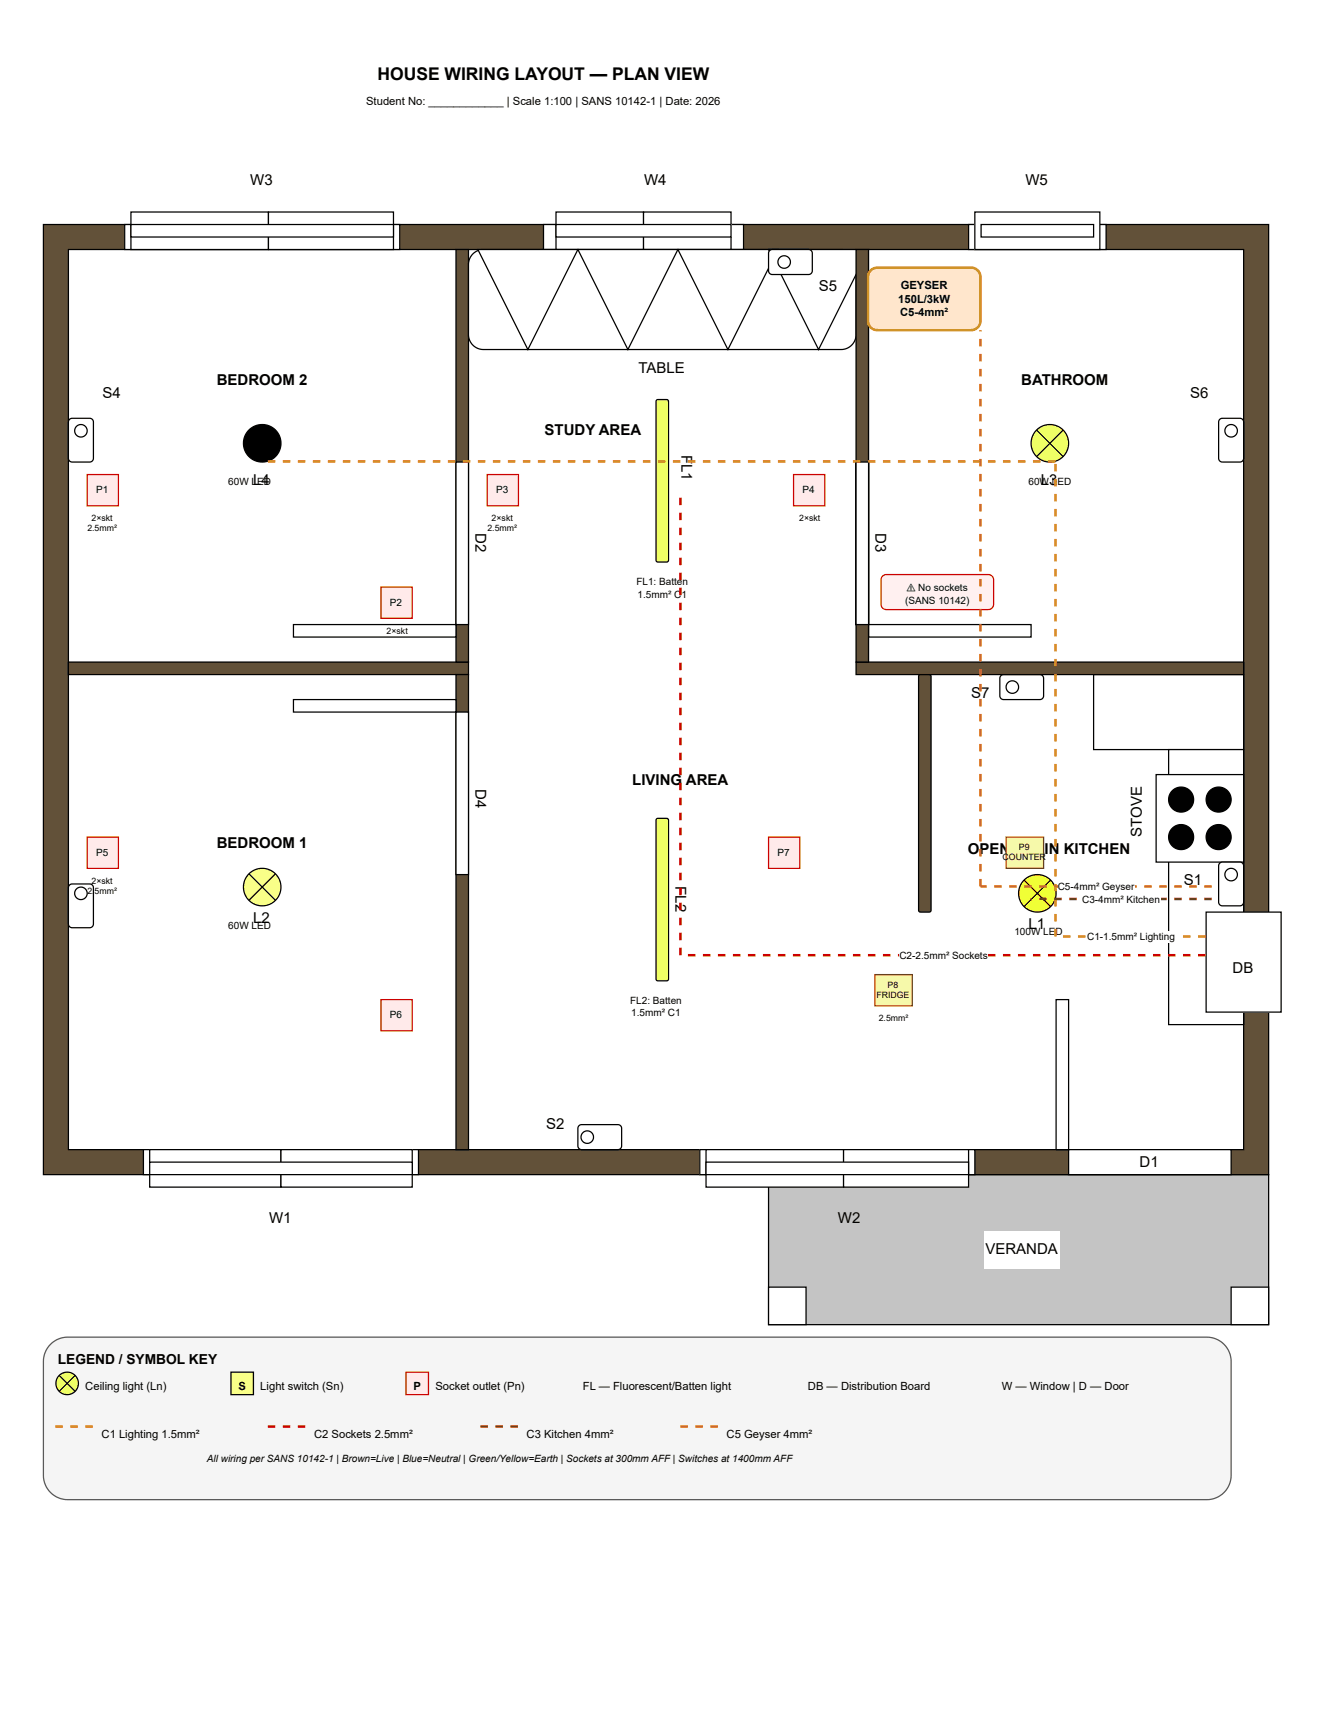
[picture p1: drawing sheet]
<svg xmlns="http://www.w3.org/2000/svg" width="216mm" height="279mm" viewBox="0 0 216 279" stroke-linecap="round" stroke-linejoin="round" font-family="sans-serif">
<path d="M125.4 191.7h81.6v24.5h-81.6z" fill="#c4c4c4"/>
<path d="M125.4 191.7h81.6v24.5h-81.6z" fill="none" stroke="#000" stroke-width=".2"/>
<path d="M7.1 36.6h199.9v155.1h-199.9z" fill="#625139"/>
<path d="M7.1 36.6h199.9v155.1h-199.9z" fill="none" stroke="#000" stroke-width=".2"/>
<path d="M11.2 40.7h191.7v146.9h-191.7z" fill="#fff"/>
<path d="M11.2 40.7h191.7v146.9h-191.7z" fill="none" stroke="#000" stroke-width=".2"/>
<path d="M11.2 108.1h65.3v2h-65.3z" fill="#625139"/>
<path d="M11.2 108.1h65.3v2h-65.3z" fill="none" stroke="#000" stroke-width=".2"/>
<path d="M74.4 40.7h2.1v67.4h-2.1z" fill="#625139"/>
<path d="M74.4 40.7h2.1v67.4h-2.1z" fill="none" stroke="#000" stroke-width=".2"/>
<path d="M74.4 110.1h2.1v77.5h-2.1z" fill="#625139"/>
<path d="M74.4 110.1h2.1v77.5h-2.1z" fill="none" stroke="#000" stroke-width=".2"/>
<circle cx="171.3" cy="72.3" r="3.1" fill="#efff65"/>
<g fill="none" stroke="#000" stroke-width=".2">
<path d="M169.2 70.2l4.3 4.3M173.5 70.2l-4.3 4.3"/>
<circle cx="171.3" cy="72.3" r="3.1"/>
</g>
<circle cx="42.8" cy="72.3" r="3.1" fill="#000"/>
<g fill="none" stroke="#010101" stroke-width=".2">
<path d="M40.6 70.2l4.4 4.3M45 70.2l-4.4 4.3"/>
<circle cx="42.8" cy="72.3" r="3.1"/>
</g>
<circle cx="42.8" cy="144.8" r="3.1" fill="#f6ff88"/>
<g fill="none" stroke="#000" stroke-width=".2">
<path d="M40.6 142.6l4.4 4.3M45 142.6l-4.4 4.3"/>
<circle cx="42.8" cy="144.8" r="3.1"/>
</g>
<path d="M158.1 36.6h22.4v4.1h-22.4z" fill="#fff"/>
<path d="M158.1 36.6h22.4v4.1h-22.4zM160.3 36.6v4.1M178.3 36.6v4.1" fill="none" stroke="#000" stroke-width=".2"/>
<path d="M20.3 36.6h44.9v4.1h-44.9z" fill="#fff"/>
<path d="M20.3 36.6h44.9v4.1h-44.9zM24.8 36.6v4.1M60.7 36.6v4.1" fill="none" stroke="#000" stroke-width=".2"/>
<path d="M88.7 36.6h32.6v4.1h-32.6z" fill="#fff"/>
<path d="M88.7 36.6h32.6v4.1h-32.6zM92 36.6v4.1M118.1 36.6v4.1" fill="none" stroke="#000" stroke-width=".2"/>
<path d="M23.4 187.6h44.9v4.1h-44.9z" fill="#fff"/>
<path d="M23.4 187.6h44.9v4.1h-44.9zM27.9 187.6v4.1M63.8 187.6v4.1" fill="none" stroke="#000" stroke-width=".2"/>
<path d="M114.2 187.6h44.9v4.1h-44.9z" fill="#fff"/>
<path d="M114.2 187.6h44.9v4.1h-44.9zM118.7 187.6v4.1M154.6 187.6v4.1" fill="none" stroke="#000" stroke-width=".2"/>
<path d="M21.4 34.6h22.4v6.1h-22.4z" fill="#fff"/>
<path d="M21.4 34.6h22.4v6.1h-22.4z" fill="none" stroke="#000" stroke-width=".2"/>
<path d="M43.8 34.6h20.4v6.1h-20.4z" fill="#fff"/>
<path d="M43.8 34.6h20.4v6.1h-20.4z" fill="none" stroke="#000" stroke-width=".2"/>
<path d="M90.7 34.6h14.3v6.1h-14.3z" fill="#fff"/>
<path d="M90.7 34.6h14.3v6.1h-14.3z" fill="none" stroke="#000" stroke-width=".2"/>
<path d="M105 34.6h14.3v6.1h-14.3z" fill="#fff"/>
<path d="M105 34.6h14.3v6.1h-14.3z" fill="none" stroke="#000" stroke-width=".2"/>
<path d="M159.1 34.6h20.4v6.1h-20.4z" fill="#fff"/>
<path d="M159.1 34.6h20.4v6.1h-20.4z" fill="none" stroke="#000" stroke-width=".2"/>
<path d="M24.4 187.6h21.4v6.1h-21.4z" fill="#fff"/>
<path d="M24.4 187.6h21.4v6.1h-21.4z" fill="none" stroke="#000" stroke-width=".2"/>
<path d="M45.8 187.6h21.5v6.1h-21.5z" fill="#fff"/>
<path d="M45.8 187.6h21.5v6.1h-21.5z" fill="none" stroke="#000" stroke-width=".2"/>
<path d="M115.2 187.6h22.5v6.1h-22.5z" fill="#fff"/>
<path d="M115.2 187.6h22.5v6.1h-22.5z" fill="none" stroke="#000" stroke-width=".2"/>
<path d="M137.7 187.6h20.4v6.1h-20.4z" fill="#fff"/>
<path d="M137.7 187.6h20.4v6.1h-20.4z" fill="none" stroke="#000" stroke-width=".2"/>
<path d="M174.4 187.6h26.5v4.1h-26.5z" fill="#fff"/>
<path d="M174.4 187.6h26.5v4.1h-26.5z" fill="none" stroke="#000" stroke-width=".2"/>
<path d="M139.7 75.4h2v26.5h-2z" fill="#fff"/>
<path d="M139.7 75.4h2v26.5h-2z" fill="none" stroke="#000" stroke-width=".2"/>
<path d="M74.4 75.4h2.1v26.5h-2.1z" fill="#fff"/>
<path d="M74.4 75.4h2.1v26.5h-2.1z" fill="none" stroke="#000" stroke-width=".2"/>
<path d="M178.5 110.1h24.4v12.2h-24.4z" fill="#fff"/>
<path d="M178.5 110.1h24.4v12.2h-24.4z" fill="none" stroke="#000" stroke-width=".2"/>
<path d="M190.7 122.3h12.2v44.9h-12.2z" fill="#fff"/>
<path d="M190.7 122.3h12.2v44.9h-12.2z" fill="none" stroke="#000" stroke-width=".2"/>
<path d="M196.8 148.9h12.3v16.3h-12.3z" fill="#fff"/>
<path d="M196.8 148.9h12.3v16.3h-12.3z" fill="none" stroke="#000" stroke-width=".2"/>
<path d="M188.7 126.4h14.2v14.3h-14.2z" fill="#fff"/>
<path d="M188.7 126.4h14.2v14.3h-14.2z" fill="none" stroke="#000" stroke-width=".2"/>
<circle cx="198.9" cy="130.5" r="2.04" fill="#010101"/>
<circle cx="198.9" cy="130.5" r="2.04" fill="none" stroke="#000" stroke-width=".2"/>
<circle cx="198.9" cy="136.6" r="2.04" fill="#010101"/>
<circle cx="198.9" cy="136.6" r="2.04" fill="none" stroke="#000" stroke-width=".2"/>
<circle cx="192.7" cy="130.5" r="2.04" fill="#010101"/>
<circle cx="192.7" cy="130.5" r="2.04" fill="none" stroke="#000" stroke-width=".2"/>
<circle cx="192.7" cy="136.6" r="2.04" fill="#010101"/>
<circle cx="192.7" cy="136.6" r="2.04" fill="none" stroke="#000" stroke-width=".2"/>
<path d="M74.4 116.2h2.1v26.5h-2.1z" fill="#fff"/>
<path d="M74.4 116.2h2.1v26.5h-2.1z" fill="none" stroke="#000" stroke-width=".2"/>
<path d="M139.7 75.4h2v26.5h-2z" fill="#fff"/>
<path d="M139.7 75.4h2v26.5h-2z" fill="none" stroke="#000" stroke-width=".2"/>
<path d="M107.1 65.3l1.7-.1 .2 .1 .1 .2v25.9l-.1 .2-.2 .1h-1.4l-.3-.1v-.2v-25.9z" fill="#efff65"/>
<path d="M107.1 65.3l1.7-.1 .2 .1 .1 .2v25.9l-.1 .2-.2 .1h-1.4l-.3-.1v-.2v-25.9z" fill="none" stroke="#000" stroke-width=".2"/>
<path d="M107.1 133.6h1.7h.2l.1 .3v25.9l-.1 .2-.2 .1h-1.4l-.3-.1v-.2v-25.9z" fill="#efff65"/>
<path d="M107.1 133.6h1.7h.2l.1 .3v25.9l-.1 .2-.2 .1h-1.4l-.3-.1v-.2v-25.9z" fill="none" stroke="#000" stroke-width=".2"/>
<path d="M150 110.2l1.6-.1 .3 .1v.2v38.1v.3l-.3 .1h-1.4l-.2-.1-.1-.3v-38.1z" fill="#625139"/>
<path d="M150 110.2l1.6-.1 .3 .1v.2v38.1v.3l-.3 .1h-1.4l-.2-.1-.1-.3v-38.1z" fill="none" stroke="#000" stroke-width=".2"/>
<path d="M77.2 41.4l.8-.5 .9-.2h58.4a2.45 2.45 0 0 1 2.4 2.5v11.4a2.45 2.45 0 0 1-2.4 2.4h-58.4a2.45 2.45 0 0 1-2.4-2.4v-11.6l.2-.9z" fill="#fff"/>
<path d="M77.2 41.4l.8-.5 .9-.2h58.4a2.45 2.45 0 0 1 2.4 2.5v11.4a2.45 2.45 0 0 1-2.4 2.4h-58.4a2.45 2.45 0 0 1-2.4-2.4v-11.6l.2-.9z" fill="none" stroke="#000" stroke-width=".2"/>
<path d="M141.7 101.9h26.6v2.1h-26.6z" fill="#fff"/>
<path d="M141.7 101.9h26.6v2.1h-26.6z" fill="none" stroke="#000" stroke-width=".2"/>
<path d="M47.9 101.9h26.5v2.1h-26.5z" fill="#fff"/>
<path d="M47.9 101.9h26.5v2.1h-26.5z" fill="none" stroke="#000" stroke-width=".2"/>
<path d="M47.9 114.2h26.5v2h-26.5z" fill="#fff"/>
<path d="M47.9 114.2h26.5v2h-26.5z" fill="none" stroke="#000" stroke-width=".2"/>
<path d="M172.3 163.1h2.1v24.5h-2.1z" fill="#fff"/>
<path d="M172.3 163.1h2.1v24.5h-2.1z" fill="none" stroke="#000" stroke-width=".2"/>
<path d="M11.3 68.4l.5-.1h2.8a.61 .61 0 0 1 .6 .6v5.9a.61 .61 0 0 1-.6 .6h-2.8a.61 .61 0 0 1-.6-.6v-5.9z" fill="#fff"/>
<path d="M11.3 68.4l.5-.1h2.8a.61 .61 0 0 1 .6 .6v5.9a.61 .61 0 0 1-.6 .6h-2.8a.61 .61 0 0 1-.6-.6v-5.9z" fill="none" stroke="#000" stroke-width=".2"/>
<path d="M11.3 144.4l.5-.1h2.8a.61 .61 0 0 1 .6 .6v5.9a.61 .61 0 0 1-.6 .6h-2.8a.61 .61 0 0 1-.6-.6v-5.9z" fill="#fff"/>
<path d="M11.3 144.4l.5-.1h2.8a.61 .61 0 0 1 .6 .6v5.9a.61 .61 0 0 1-.6 .6h-2.8a.61 .61 0 0 1-.6-.6v-5.9z" fill="none" stroke="#000" stroke-width=".2"/>
<path d="M199 68.4l.5-.1h2.8a.61 .61 0 0 1 .6 .6v5.9a.61 .61 0 0 1-.6 .6h-2.8a.61 .61 0 0 1-.6-.6v-5.9z" fill="#fff"/>
<path d="M199 68.4l.5-.1h2.8a.61 .61 0 0 1 .6 .6v5.9a.61 .61 0 0 1-.6 .6h-2.8a.61 .61 0 0 1-.6-.6v-5.9z" fill="none" stroke="#000" stroke-width=".2"/>
<path d="M163.3 110.3l.5-.2h5.9a.61 .61 0 0 1 .6 .6v2.9a.61 .61 0 0 1-.6 .6h-5.9a.61 .61 0 0 1-.6-.6v-2.9z" fill="#fff"/>
<path d="M163.3 110.3l.5-.2h5.9a.61 .61 0 0 1 .6 .6v2.9a.61 .61 0 0 1-.6 .6h-5.9a.61 .61 0 0 1-.6-.6v-2.9z" fill="none" stroke="#000" stroke-width=".2"/>
<path d="M199 140.9l.5-.2h2.8a.61 .61 0 0 1 .6 .6v5.9a.61 .61 0 0 1-.6 .6h-2.8a.61 .61 0 0 1-.6-.6v-5.9z" fill="#fff"/>
<path d="M199 140.9l.5-.2h2.8a.61 .61 0 0 1 .6 .6v5.9a.61 .61 0 0 1-.6 .6h-2.8a.61 .61 0 0 1-.6-.6v-5.9z" fill="none" stroke="#000" stroke-width=".2"/>
<path d="M94.5 183.7l.4-.2h5.9a.61 .61 0 0 1 .6 .7v2.8a.61 .61 0 0 1-.6 .6h-5.9a.61 .61 0 0 1-.6-.6v-2.8z" fill="#fff"/>
<path d="M94.5 183.7l.4-.2h5.9a.61 .61 0 0 1 .6 .7v2.8a.61 .61 0 0 1-.6 .6h-5.9a.61 .61 0 0 1-.6-.6v-2.8z" fill="none" stroke="#000" stroke-width=".2"/>
<path d="M139.7 108.1h63.2v2h-63.2z" fill="#625139"/>
<path d="M139.7 108.1h63.2v2h-63.2z" fill="none" stroke="#000" stroke-width=".2"/>
<circle cx="169.3" cy="145.8" r="3.1" fill="#f0ff36"/>
<g fill="none" stroke="#010101" stroke-width=".2">
<path d="M167.1 143.6l4.4 4.4M171.5 143.6l-4.4 4.4"/>
<circle cx="169.3" cy="145.8" r="3.1"/>
</g>
<circle cx="13.2" cy="145.8" r="1.02" fill="#fff"/>
<circle cx="13.2" cy="145.8" r="1.02" fill="none" stroke="#000" stroke-width=".2"/>
<circle cx="13.2" cy="70.3" r="1.02" fill="#fff"/>
<circle cx="13.2" cy="70.3" r="1.02" fill="none" stroke="#000" stroke-width=".2"/>
<circle cx="200.9" cy="70.3" r="1.02" fill="#fff"/>
<circle cx="200.9" cy="70.3" r="1.02" fill="none" stroke="#000" stroke-width=".2"/>
<circle cx="200.9" cy="142.7" r="1.02" fill="#fff"/>
<circle cx="200.9" cy="142.7" r="1.02" fill="none" stroke="#000" stroke-width=".2"/>
<circle cx="95.8" cy="185.6" r="1.02" fill="#fff"/>
<circle cx="95.8" cy="185.6" r="1.02" fill="none" stroke="#000" stroke-width=".2"/>
<path d="M78 40.7h16.3l-8.2 16.3z" fill="#fff"/>
<path d="M78 40.7h16.3l-8.2 16.3z" fill="none" stroke="#000" stroke-width=".2"/>
<path d="M94.3 40.7h16.3l-8.1 16.3z" fill="#fff"/>
<path d="M94.3 40.7h16.3l-8.1 16.3z" fill="none" stroke="#000" stroke-width=".2"/>
<path d="M110.6 40.7h16.3l-8.1 16.3z" fill="#fff"/>
<path d="M110.6 40.7h16.3l-8.1 16.3z" fill="none" stroke="#000" stroke-width=".2"/>
<circle cx="130.5" cy="42.8" r="1.02" fill="#fff"/>
<circle cx="130.5" cy="42.8" r="1.02" fill="none" stroke="#000" stroke-width=".2"/>
<circle cx="128" cy="42.8" r="1.02" fill="#fff"/>
<circle cx="128" cy="42.8" r="1.02" fill="none" stroke="#000" stroke-width=".2"/>
<path d="M125.4 40.7h16.3l-8.1 16.3z" fill="#fff"/>
<path d="M125.4 40.7h16.3l-8.1 16.3z" fill="none" stroke="#000" stroke-width=".2"/>
<path d="M125.6 40.9l.4-.2h5.9a.61 .61 0 0 1 .7 .6v2.9a.61 .61 0 0 1-.7 .6h-5.9a.61 .61 0 0 1-.6-.6v-2.9z" fill="#fff"/>
<path d="M125.6 40.9l.4-.2h5.9a.61 .61 0 0 1 .7 .6v2.9a.61 .61 0 0 1-.7 .6h-5.9a.61 .61 0 0 1-.6-.6v-2.9z" fill="none" stroke="#000" stroke-width=".2"/>
<path d="M139.7 40.7h2v67.4h-2z" fill="#625139"/>
<path d="M139.7 40.7h2v67.4h-2z" fill="none" stroke="#000" stroke-width=".2"/>
<circle cx="128" cy="42.8" r="1.02" fill="#fff"/>
<circle cx="128" cy="42.8" r="1.02" fill="none" stroke="#000" stroke-width=".2"/>
<circle cx="165.2" cy="112.1" r="1.02" fill="#fff"/>
<circle cx="165.2" cy="112.1" r="1.02" fill="none" stroke="#000" stroke-width=".2"/>
<path d="M21.4 36.6h42.8v2.1h-42.8z" fill="#fff"/>
<path d="M21.4 36.6h42.8v2.1h-42.8z" fill="none" stroke="#000" stroke-width=".2"/>
<path d="M90.7 36.6h28.6v2.1h-28.6z" fill="#fff"/>
<path d="M90.7 36.6h28.6v2.1h-28.6z" fill="none" stroke="#000" stroke-width=".2"/>
<path d="M160.1 36.6h18.4v2.1h-18.4z" fill="#fff"/>
<path d="M160.1 36.6h18.4v2.1h-18.4z" fill="none" stroke="#000" stroke-width=".2"/>
<path d="M115.2 189.7h42.9v2h-42.9z" fill="#fff"/>
<path d="M115.2 189.7h42.9v2h-42.9z" fill="none" stroke="#000" stroke-width=".2"/>
<path d="M24.4 189.7h42.9v2h-42.9z" fill="#fff"/>
<path d="M24.4 189.7h42.9v2h-42.9z" fill="none" stroke="#000" stroke-width=".2"/>
<path d="M139.7 75.4h2v26.5h-2z" fill="#fff"/>
<path d="M139.7 75.4h2v26.5h-2z" fill="none" stroke="#000" stroke-width=".2"/>
<path d="M125.4 210.1h6.1v6.1h-6.1z" fill="#fff"/>
<path d="M125.4 210.1h6.1v6.1h-6.1z" fill="none" stroke="#000" stroke-width=".2"/>
<path d="M200.9 210.1h6.1v6.1h-6.1z" fill="#fff"/>
<path d="M200.9 210.1h6.1v6.1h-6.1z" fill="none" stroke="#000" stroke-width=".2"/>
<path d="M160.6 200.9h12.3v6.1h-12.3z" fill="#fff"/>
<path d="M14.2 77.4h5.1v5.1h-5.1z" fill="#ffeaea"/>
<path d="M14.2 77.4h5.1v5.1h-5.1z" fill="none" stroke="#c00" stroke-width=".2"/>
<path d="M62.2 95.8h5.1v5.1h-5.1z" fill="#ffeaea"/>
<path d="M62.2 95.8h5.1v5.1h-5.1z" fill="none" stroke="#c00" stroke-width=".2"/>
<path d="M79.5 77.4h5.1v5.1h-5.1z" fill="#ffeaea"/>
<path d="M79.5 77.4h5.1v5.1h-5.1z" fill="none" stroke="#c00" stroke-width=".2"/>
<path d="M129.5 77.4h5.1v5.1h-5.1z" fill="#ffeaea"/>
<path d="M129.5 77.4h5.1v5.1h-5.1z" fill="none" stroke="#c00" stroke-width=".2"/>
<path d="M144 94l.6-.2h16.7a.86 .86 0 0 1 .8 .8v4a.86 .86 0 0 1-.8 .9h-16.7a.86 .86 0 0 1-.8-.9v-4z" fill="#fff0f0"/>
<path d="M144 94l.6-.2h16.7a.86 .86 0 0 1 .8 .8v4a.86 .86 0 0 1-.8 .9h-16.7a.86 .86 0 0 1-.8-.9v-4z" fill="none" stroke="#c00" stroke-width=".2"/>
<path d="M14.2 136.6h5.1v5.1h-5.1z" fill="#ffeaea"/>
<path d="M14.2 136.6h5.1v5.1h-5.1z" fill="none" stroke="#c00" stroke-width=".2"/>
<path d="M62.2 163.1h5.1v5.1h-5.1z" fill="#ffeaea"/>
<path d="M62.2 163.1h5.1v5.1h-5.1z" fill="none" stroke="#c00" stroke-width=".2"/>
<path d="M125.4 136.6h5.1v5.1h-5.1z" fill="#ffeaea"/>
<path d="M125.4 136.6h5.1v5.1h-5.1z" fill="none" stroke="#c00" stroke-width=".2"/>
<path d="M142.8 159.1h6.1v5.1h-6.1z" fill="#fff0aa"/>
<path d="M142.8 159.1h6.1v5.1h-6.1z" fill="none" stroke="#840" stroke-width=".2"/>
<path d="M164.2 136.6h6.1v5.1h-6.1z" fill="#fff0aa"/>
<path d="M164.2 136.6h6.1v5.1h-6.1z" fill="none" stroke="#840" stroke-width=".2"/>
<path d="M142.1 44.1l.5-.3 .6-.1h15.3a1.53 1.53 0 0 1 1.5 1.5v7.2a1.53 1.53 0 0 1-1.5 1.5h-15.3a1.53 1.53 0 0 1-1.6-1.5v-7.3l.2-.6z" fill="#ffe6cc"/>
<path d="M142.1 44.1l.5-.3 .6-.1h15.3a1.53 1.53 0 0 1 1.5 1.5v7.2a1.53 1.53 0 0 1-1.5 1.5h-15.3a1.53 1.53 0 0 1-1.6-1.5v-7.3l.2-.6z" fill="none" stroke="#d79b00" stroke-width=".41"/>
<path d="M195.5 152.6h1.2v.4h-1.2zM193.1 152.6h1.2v.4h-1.2zM190.6 152.6h1.2v.4h-1.2zM188.2 152.6h1.2v.4h-1.2zM185.7 152.6h1.2v.4h-1.2zM183.3 152.6h1.2v.4h-1.2zM180.8 152.6h1.2v.4h-1.2zM178.4 152.6h1.2v.4h-1.2zM175.9 152.6h1.2v.4h-1.2zM173.5 152.6h1.2v.4h-1.2z" fill="#e08000"/>
<path d="M177.3 152h14.5v1.9h-14.5z" fill="#fff"/>
<g fill="#e08000">
<path d="M172 151.6h.4v1.2h-.4zM172 149.2h.4v1.2h-.4zM172 146.7h.4v1.2h-.4zM172 144.3h.4v1.2h-.4zM172 141.8h.4v1.2h-.4zM172 139.4h.4v1.2h-.4zM172 136.9h.4v1.2h-.4zM172 134.5h.4v1.2h-.4zM172 132h.4v1.2h-.4zM172 129.6h.4v1.2h-.4zM172 127.1h.4v1.3h-.4zM172 124.7h.4v1.2h-.4zM172 122.2h.4v1.3h-.4zM172 119.8h.4v1.2h-.4zM172 117.3h.4v1.3h-.4zM172 114.9h.4v1.2h-.4zM172 112.4h.4v1.3h-.4zM172 110h.4v1.2h-.4zM172 107.5h.4v1.3h-.4zM172 105.1h.4v1.2h-.4zM172 102.6h.4v1.3h-.4zM172 100.2h.4v1.2h-.4zM172 97.7h.4v1.3h-.4zM172 95.3h.4v1.2h-.4zM172 92.9h.4v1.2h-.4zM172 90.4h.4v1.2h-.4zM172 88h.4v1.2h-.4zM172 85.5h.4v1.2h-.4zM172 83.1h.4v1.2h-.4zM172 80.6h.4v1.2h-.4zM172 78.2h.4v1.2h-.4zM172 75.7h.4v1.2h-.4z"/>
<path d="M171 75.1h1.2v.4h-1.2zM168.6 75.1h1.2v.4h-1.2zM166.1 75.1h1.2v.4h-1.2zM163.7 75.1h1.2v.4h-1.2zM161.2 75.1h1.2v.4h-1.2zM158.8 75.1h1.2v.4h-1.2zM156.3 75.1h1.3v.4h-1.3zM153.9 75.1h1.2v.4h-1.2zM151.4 75.1h1.3v.4h-1.3zM149 75.1h1.2v.4h-1.2zM146.5 75.1h1.3v.4h-1.3zM144.1 75.1h1.2v.4h-1.2zM141.6 75.1h1.3v.4h-1.3zM139.2 75.1h1.2v.4h-1.2zM136.7 75.1h1.3v.4h-1.3zM134.3 75.1h1.2v.4h-1.2zM131.8 75.1h1.3v.4h-1.3zM129.4 75.1h1.2v.4h-1.2zM126.9 75.1h1.3v.4h-1.3zM124.5 75.1h1.2v.4h-1.2zM122.1 75.1h1.2v.4h-1.2zM119.6 75.1h1.2v.4h-1.2zM117.2 75.1h1.2v.4h-1.2zM114.7 75.1h1.2v.4h-1.2zM112.3 75.1h1.2v.4h-1.2zM109.8 75.1h1.2v.4h-1.2zM107.4 75.1h1.2v.4h-1.2zM104.9 75.1h1.2v.4h-1.2zM102.5 75.1h1.2v.4h-1.2zM100 75.1h1.2v.4h-1.2zM97.6 75.1h1.2v.4h-1.2zM95.1 75.1h1.2v.4h-1.2zM92.7 75.1h1.2v.4h-1.2zM90.2 75.1h1.2v.4h-1.2zM87.8 75.1h1.2v.4h-1.2zM85.3 75.1h1.3v.4h-1.3zM82.9 75.1h1.2v.4h-1.2zM80.4 75.1h1.3v.4h-1.3zM78 75.1h1.2v.4h-1.2zM75.5 75.1h1.3v.4h-1.3zM73.1 75.1h1.2v.4h-1.2zM70.6 75.1h1.3v.4h-1.3zM68.2 75.1h1.2v.4h-1.2zM65.7 75.1h1.3v.4h-1.3zM63.3 75.1h1.2v.4h-1.2zM60.8 75.1h1.3v.4h-1.3zM58.4 75.1h1.2v.4h-1.2zM55.9 75.1h1.3v.4h-1.3zM53.5 75.1h1.2v.4h-1.2zM51.1 75.1h1.2v.4h-1.2zM48.6 75.1h1.2v.4h-1.2zM46.2 75.1h1.2v.4h-1.2zM43.7 75.1h1.2v.4h-1.2z"/>
</g>
<path d="M195.5 155.7h1.2v.4h-1.2zM193.1 155.7h1.2v.4h-1.2zM190.6 155.7h1.2v.4h-1.2zM188.2 155.7h1.2v.4h-1.2zM185.7 155.7h1.2v.4h-1.2zM183.3 155.7h1.2v.4h-1.2zM180.8 155.7h1.2v.4h-1.2zM178.4 155.7h1.2v.4h-1.2zM175.9 155.7h1.2v.4h-1.2zM173.5 155.7h1.2v.4h-1.2zM171 155.7h1.2v.4h-1.2zM168.6 155.7h1.2v.4h-1.2zM166.1 155.7h1.2v.4h-1.2zM163.7 155.7h1.2v.4h-1.2zM161.2 155.7h1.2v.4h-1.2zM158.8 155.7h1.2v.4h-1.2zM156.3 155.7h1.3v.4h-1.3zM153.9 155.7h1.2v.4h-1.2zM151.4 155.7h1.3v.4h-1.3zM149 155.7h1.2v.4h-1.2zM146.5 155.7h1.3v.4h-1.3zM144.1 155.7h1.2v.4h-1.2zM141.6 155.7h1.3v.4h-1.3zM139.2 155.7h1.2v.4h-1.2zM136.7 155.7h1.3v.4h-1.3zM134.3 155.7h1.2v.4h-1.2zM131.8 155.7h1.3v.4h-1.3zM129.4 155.7h1.2v.4h-1.2zM126.9 155.7h1.3v.4h-1.3zM124.5 155.7h1.2v.4h-1.2zM122.1 155.7h1.2v.4h-1.2zM119.6 155.7h1.2v.4h-1.2zM117.2 155.7h1.2v.4h-1.2zM114.7 155.7h1.2v.4h-1.2zM112.3 155.7h1.2v.4h-1.2z" fill="#c00"/>
<path d="M146.7 155.1h14.5v1.8h-14.5z" fill="#fff"/>
<path d="M110.8 154.7h.4v1.2h-.4zM110.8 152.2h.4v1.2h-.4zM110.8 149.8h.4v1.2h-.4zM110.8 147.3h.4v1.2h-.4zM110.8 144.9h.4v1.2h-.4zM110.8 142.4h.4v1.3h-.4zM110.8 140h.4v1.2h-.4zM110.8 137.5h.4v1.3h-.4zM110.8 135.1h.4v1.2h-.4zM110.8 132.6h.4v1.3h-.4zM110.8 130.2h.4v1.2h-.4zM110.8 127.7h.4v1.3h-.4zM110.8 125.3h.4v1.2h-.4zM110.8 122.8h.4v1.3h-.4zM110.8 120.4h.4v1.2h-.4zM110.8 117.9h.4v1.3h-.4zM110.8 115.5h.4v1.2h-.4zM110.8 113h.4v1.3h-.4zM110.8 110.6h.4v1.2h-.4zM110.8 108.2h.4v1.2h-.4zM110.8 105.7h.4v1.2h-.4zM110.8 103.3h.4v1.2h-.4zM110.8 100.8h.4v1.2h-.4zM110.8 98.4h.4v1.2h-.4zM110.8 95.9h.4v1.2h-.4zM110.8 93.5h.4v1.2h-.4zM110.8 91h.4v1.2h-.4zM110.8 88.6h.4v1.2h-.4zM110.8 86.1h.4v1.2h-.4zM110.8 83.7h.4v1.2h-.4zM110.8 81.2h.4v1.2h-.4z" fill="#c00"/>
<path d="M196.5 146.5h1.2v.4h-1.2zM194.1 146.5h1.2v.4h-1.2zM191.6 146.5h1.2v.4h-1.2zM189.2 146.5h1.2v.4h-1.2zM186.7 146.5h1.3v.4h-1.3zM184.3 146.5h1.2v.4h-1.2zM181.8 146.5h1.3v.4h-1.3zM179.4 146.5h1.2v.4h-1.2zM176.9 146.5h1.3v.4h-1.3zM174.5 146.5h1.2v.4h-1.2zM172 146.5h1.3v.4h-1.3zM169.6 146.5h1.2v.4h-1.2zM168.2 146.5h.2v.4h-.2z" fill="#840"/>
<path d="M176.5 145.9h12.9v1.8h-12.9z" fill="#fff"/>
<path d="M196.5 144.5h1.2v.4h-1.2zM194.1 144.5h1.2v.4h-1.2zM191.6 144.5h1.2v.4h-1.2zM189.2 144.5h1.2v.4h-1.2zM186.7 144.5h1.3v.4h-1.3zM184.3 144.5h1.2v.4h-1.2zM181.8 144.5h1.3v.4h-1.3zM179.4 144.5h1.2v.4h-1.2zM176.9 144.5h1.3v.4h-1.3zM174.5 144.5h1.2v.4h-1.2zM172 144.5h1.3v.4h-1.3zM169.6 144.5h1.2v.4h-1.2zM167.1 144.5h1.3v.4h-1.3zM164.7 144.5h1.2v.4h-1.2zM162.2 144.5h1.3v.4h-1.3zM160 144.5h1v.4h-1z" fill="#c60"/>
<path d="M172.7 143.9h12.4v1.8h-12.4z" fill="#fff"/>
<path d="M159.8 143.4h.4v1.3h-.4zM159.8 141h.4v1.2h-.4zM159.8 138.6h.4v1.2h-.4zM159.8 136.1h.4v1.2h-.4zM159.8 133.7h.4v1.2h-.4zM159.8 131.2h.4v1.2h-.4zM159.8 128.8h.4v1.2h-.4zM159.8 126.3h.4v1.2h-.4zM159.8 123.9h.4v1.2h-.4zM159.8 121.4h.4v1.2h-.4zM159.8 119h.4v1.2h-.4zM159.8 116.5h.4v1.2h-.4zM159.8 114.1h.4v1.2h-.4zM159.8 111.6h.4v1.2h-.4zM159.8 109.2h.4v1.2h-.4zM159.8 106.7h.4v1.2h-.4zM159.8 104.3h.4v1.2h-.4zM159.8 101.8h.4v1.3h-.4zM159.8 99.4h.4v1.2h-.4zM159.8 96.9h.4v1.3h-.4zM159.8 94.5h.4v1.2h-.4zM159.8 92h.4v1.3h-.4zM159.8 89.6h.4v1.2h-.4zM159.8 87.1h.4v1.3h-.4zM159.8 84.7h.4v1.2h-.4zM159.8 82.2h.4v1.3h-.4zM159.8 79.8h.4v1.2h-.4zM159.8 77.3h.4v1.3h-.4zM159.8 74.9h.4v1.2h-.4zM159.8 72.4h.4v1.3h-.4zM159.8 70h.4v1.2h-.4zM159.8 67.6h.4v1.2h-.4zM159.8 65.1h.4v1.2h-.4zM159.8 62.7h.4v1.2h-.4zM159.8 60.2h.4v1.2h-.4zM159.8 57.8h.4v1.2h-.4zM159.8 55.3h.4v1.2h-.4zM159.8 53.9h.4v.2h-.4z" fill="#c60"/>
<path d="M8.2 219.4a4 4 0 0 1 2.9-1.2h185.8a4 4 0 0 1 4 4v18.6a4 4 0 0 1-4 3.9h-185.8a4 4 0 0 1-4-3.9v-18.6a4 4 0 0 1 1.1-2.8z" fill="#f5f5f5"/>
<path d="M8.2 219.4a4 4 0 0 1 2.9-1.2h185.8a4 4 0 0 1 4 4v18.6a4 4 0 0 1-4 3.9h-185.8a4 4 0 0 1-4-3.9v-18.6a4 4 0 0 1 1.1-2.8z" fill="none" stroke="#555" stroke-width=".2"/>
<circle cx="11" cy="225.8" r="1.84" fill="#efff65"/>
<g fill="none" stroke="#000" stroke-width=".2">
<path d="M9.7 224.5l2.6 2.6M12.3 224.5l-2.6 2.6"/>
<circle cx="11" cy="225.8" r="1.84"/>
</g>
<path d="M37.7 223.9h3.7v3.7h-3.7z" fill="#ff8"/>
<path d="M37.7 223.9h3.7v3.7h-3.7z" fill="none" stroke="#000" stroke-width=".2"/>
<path d="M66.3 223.9h3.6v3.7h-3.6z" fill="#ffeaea"/>
<path d="M66.3 223.9h3.6v3.7h-3.6z" fill="none" stroke="#c00" stroke-width=".2"/>
<path d="M9 232.6h1.2v.4h-1.2zM11.5 232.6h1.2v.4h-1.2zM13.9 232.6h1.2v.4h-1.2z" fill="#e08000"/>
<path d="M43.7 232.6h1.2v.4h-1.2zM46.2 232.6h1.2v.4h-1.2zM48.6 232.6h1.2v.4h-1.2z" fill="#c00"/>
<path d="M78.4 232.6h1.2v.4h-1.2zM80.8 232.6h1.3v.4h-1.3zM83.3 232.6h1.2v.4h-1.2z" fill="#840"/>
<path d="M111 232.6h1.3v.4h-1.3zM113.5 232.6h1.2v.4h-1.2zM115.9 232.6h1.3v.4h-1.3z" fill="#c60"/>
<text font-size="2.9" x="61.6" y="13.1">HOUSE WIRING LAYOUT — PLAN VIEW</text>
<g font-size="2.4">
<text x="40.9" y="30.2">W3</text>
<text x="105.1" y="30.2">W4</text>
<text x="167.3" y="30.2">W5</text>
<text x="133.6" y="47.6">S5</text>
<text x="16.7" y="64.9">S4</text>
<text x="35.4" y="62.9">BEDROOM 2</text>
<text x="104.2" y="60.8">TABLE</text>
<text x="166.7" y="62.9">BATHROOM</text>
<text x="194.2" y="64.9">S6</text>
<text x="88.9" y="71">STUDY AREA</text>
<text x="111.2" y="74.2" transform="rotate(90 111.2 74.2)">FL1</text>
<text x="41.3" y="79.2">L4</text>
<text x="169.9" y="79.2">L3</text>
<text x="77.6" y="87" transform="rotate(90 77.6 87)">D2</text>
<text x="142.9" y="87" transform="rotate(90 142.9 87)">D3</text>
<text x="158.5" y="113.9">S7</text>
<text x="77.6" y="128.8" transform="rotate(90 77.6 128.8)">D4</text>
<text x="103.2" y="128.1">LIVING AREA</text>
<text x="186.3" y="136.6" transform="rotate(-90 186.3 136.6)">STOVE</text>
<text x="15.7" y="141.4">S3</text>
<text x="35.4" y="138.3">BEDROOM 1</text>
<text x="158" y="139.4">OPEN PLAIN KITCHEN</text>
<text x="110.2" y="144.6" transform="rotate(90 110.2 144.6)">FL2</text>
<text x="193.2" y="144.5">S1</text>
<text x="41.3" y="150.6">L2</text>
<text x="167.8" y="151.6">L1</text>
<text x="201.1" y="157.7">DB</text>
<text x="201.1" y="158.8">DB</text>
<text x="89.1" y="184.3">S2</text>
<text x="186" y="190.4">D1</text>
<text x="43.9" y="199.6">W1</text>
<text x="136.7" y="199.6">W2</text>
<text x="160.8" y="204.7">VERANDA</text>
</g>
<text font-size="2.2" x="9.4" y="222.6">LEGEND / SYMBOL KEY</text>
<g font-size="1.8">
<text x="59.8" y="17.2">Student No: ____________ | Scale 1:100 | SANS 10142-1 | Date: 2026</text>
<text x="147" y="47.1">GEYSER</text>
<text x="146.6" y="49.4">150L/3kW</text>
<text x="146.9" y="51.6">C5-4mm²</text>
<text x="13.9" y="226.9">Ceiling light (Ln)</text>
<text x="38.9" y="226.9">S</text>
<text x="42.5" y="226.9">Light switch (Sn)</text>
<text x="67.5" y="226.9">P</text>
<text x="71" y="226.9">Socket outlet (Pn)</text>
<text x="95.1" y="226.9">FL — Fluorescent/Batten light</text>
<text x="131.8" y="226.9">DB — Distribution Board</text>
<text x="163.5" y="226.9">W — Window | D — Door</text>
<text x="16.6" y="234.6">C1 Lighting 1.5mm²</text>
<text x="51.3" y="234.6">C2 Sockets 2.5mm²</text>
<text x="85.9" y="234.6">C3 Kitchen 4mm²</text>
<text x="118.6" y="234.6">C5 Geyser 4mm²</text>
</g>
<g font-size="1.6">
<text x="15.7" y="80.5">P1</text>
<text x="37.3" y="79.2">60W LED</text>
<text x="81" y="80.5">P3</text>
<text x="130.9" y="80.5">P4</text>
<text x="167.8" y="79.2">60W LED</text>
<text x="103.9" y="95.5">FL1: Batten</text>
<text x="63.6" y="98.9">P2</text>
<text x="104" y="97.5">1.5mm² C1</text>
<text x="147.7" y="98.6">(SANS 10142)</text>
<text x="148" y="96.5">⚠ No sockets</text>
<text x="15.7" y="139.7">P5</text>
<text x="126.9" y="139.7">P7</text>
<text x="172.6" y="145.3">C5-4mm² Geyser</text>
<text x="176.6" y="147.3">C3-4mm² Kitchen</text>
<text x="37.3" y="151.6">60W LED</text>
<text x="165.5" y="152.6">100W LED</text>
<text x="177.4" y="153.4">C1-1.5mm² Lighting</text>
<text x="146.8" y="156.5">C2-2.5mm² Sockets</text>
<text x="63.6" y="166.2">P6</text>
<text x="102.8" y="163.9">FL2: Batten</text>
<text x="103" y="165.9">1.5mm² C1</text>
<text x="33.8" y="238.5">All wiring per SANS 10142-1 | Brown=Live | Blue=Neutral | Green/Yellow=Earth | Sockets at 300mm AFF | Switches at 1400mm AFF</text>
</g>
<g font-size="1.4">
<text x="14.3" y="86.7">2.5mm²</text>
<text x="14.9" y="85.1">2×skt</text>
<text x="79.5" y="86.7">2.5mm²</text>
<text x="80.2" y="85.1">2×skt</text>
<text x="130.4" y="85.1">2×skt</text>
<text x="63.1" y="103.5">2×skt</text>
<text x="163.6" y="140.4">COUNTER</text>
<text x="166.3" y="138.8">P9</text>
<text x="14.3" y="145.9">2.5mm²</text>
<text x="14.9" y="144.3">2×skt</text>
<text x="144.8" y="161.2">P8</text>
<text x="143" y="162.8">FRIDGE</text>
<text x="143.4" y="166.7">2.5mm²</text>
</g>
</svg>
